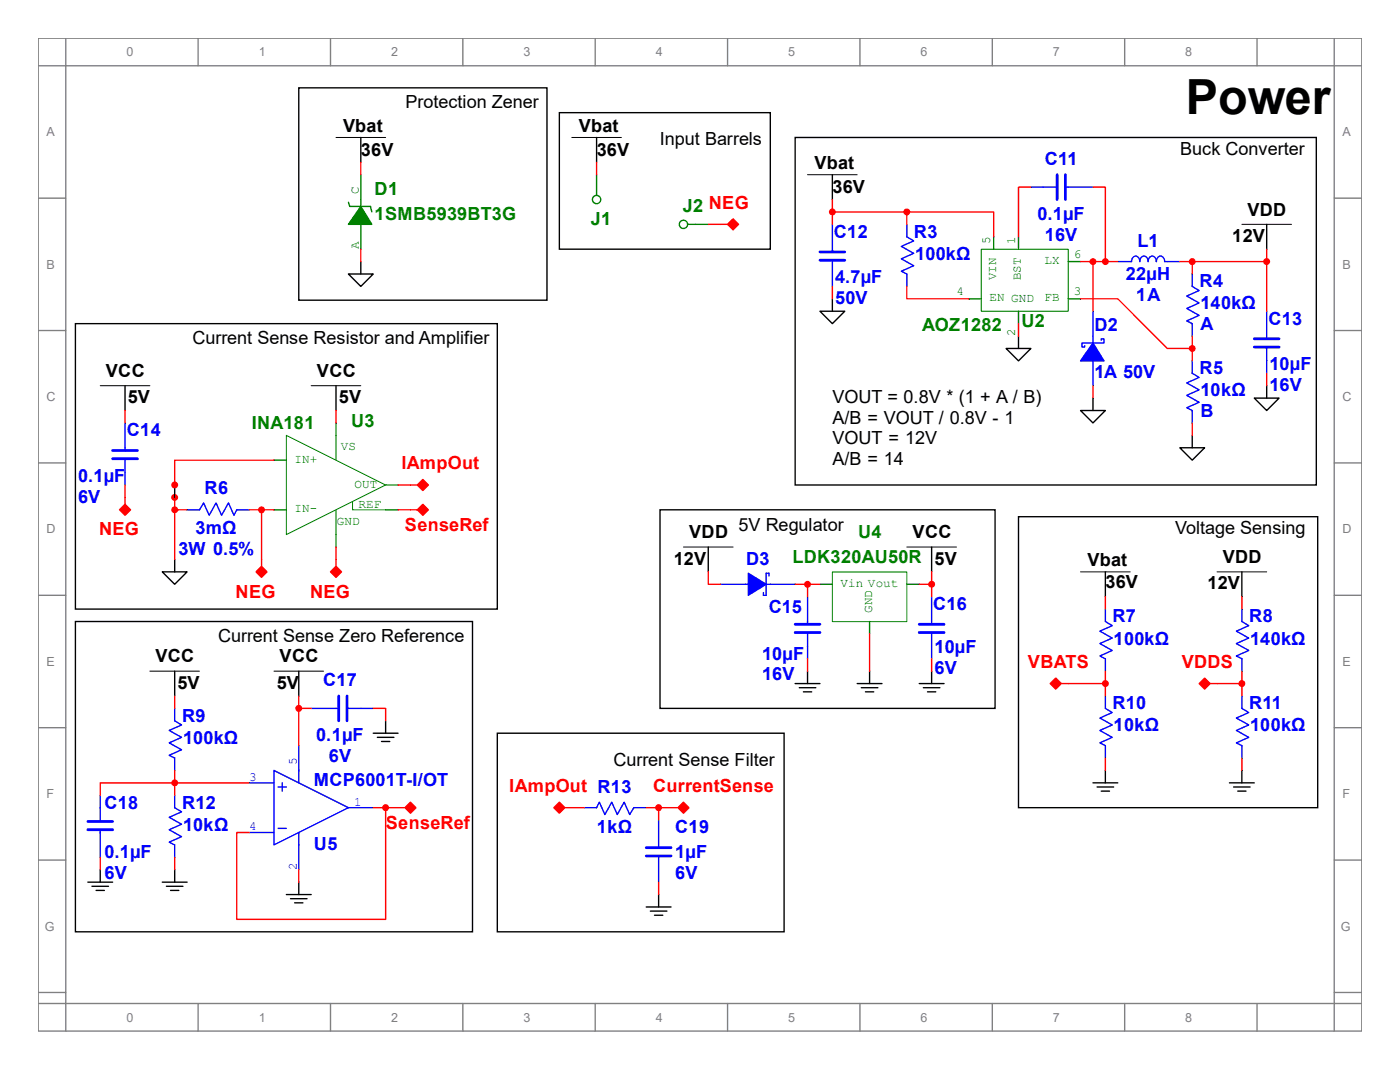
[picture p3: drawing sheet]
<svg xmlns="http://www.w3.org/2000/svg" width="279mm" height="216mm" viewBox="0 0 279 216" stroke-linecap="round" stroke-linejoin="round" font-family="sans-serif">
<g fill="none" stroke="#808080" stroke-width=".28">
<path d="M7.6 7.6h264.2v198.1h-264.2zM7.6 13.1h264.2M13.1 7.6v198.1M39.5 7.6v5.5M66 7.6v5.5M92.4 7.6v5.5M118.8 7.6v5.5M145.2 7.6v5.5M171.6 7.6v5.5M198 7.6v5.5M224.5 7.6v5.5M250.9 7.6v5.5"/>
<path d="M266.3 7.6v198.1M7.6 39.5h5.5M266.3 39.5h5.5M7.6 66h5.5M266.3 66h5.5M7.6 92.4h5.5M266.3 92.4h5.5M7.6 118.8h5.5M266.3 118.8h5.5M7.6 145.2h5.5M266.3 145.2h5.5M7.6 171.6h5.5"/>
<path d="M266.3 171.6h5.5M7.6 198h5.5M266.3 198h5.5M7.6 200.2h264.2M39.5 200.2v5.5M66 200.2v5.5M92.4 200.2v5.5M118.8 200.2v5.5M145.2 200.2v5.5M171.6 200.2v5.5M198 200.2v5.5M224.5 200.2v5.5"/>
<path d="M250.9 200.2v5.5"/>
</g>
<path d="M166.1 114.1h14.9v9.9h-14.9z" fill="none" stroke="#008000" stroke-width=".2"/>
<path d="M163.6 116.6h2.5" fill="none" stroke="#008000" stroke-width=".28"/>
<path d="M181 116.6h2.5" fill="none" stroke="#008000" stroke-width=".28"/>
<path d="M173.5 124v2.5" fill="none" stroke="#008000" stroke-width=".28"/>
<path d="M161.2 34.9h9.9" fill="none" stroke="#000" stroke-width=".2"/>
<path d="M166.1 34.9v4.9" fill="none" stroke="#000" stroke-width=".28"/>
<path d="M185.9 124v.6M185.9 126.2v2.8" fill="none" stroke="#00f" stroke-width=".28"/>
<path d="M183.5 124.6h4.9M183.5 126.2h4.9" fill="none" stroke="#00f" stroke-width=".55"/>
<path d="M185.9 129v2.4" fill="none" stroke="#00f" stroke-width=".28"/>
<path d="M166.1 49.7v.6M166.1 51.9v2.8M185.9 119.1v4.9" fill="none" stroke="#00f" stroke-width=".28"/>
<path d="M181 109.2h9.9" fill="none" stroke="#000" stroke-width=".2"/>
<path d="M185.9 109.2v4.9" fill="none" stroke="#000" stroke-width=".28"/>
<path d="M163.6 50.3h5M163.6 51.9h5" fill="none" stroke="#00f" stroke-width=".55"/>
<path d="M166.1 54.7v2.4" fill="none" stroke="#00f" stroke-width=".28"/>
<path d="M166.1 44.8v4.9M252.8 67.1v.5M252.8 69.3v2.7" fill="none" stroke="#00f" stroke-width=".28"/>
<path d="M250.3 67.6h5M250.3 69.3h5" fill="none" stroke="#00f" stroke-width=".55"/>
<path d="M252.8 72v2.5" fill="none" stroke="#00f" stroke-width=".28"/>
<path d="M252.8 62.1v5M220.6 124l1.4 .8-2.5 1.1 2.5 1.4-2.5 1.1 2.5 1.4-2.5 1.1 1.1 .5" fill="none" stroke="#00f" stroke-width=".28"/>
<path d="M247.8 44.8h9.9" fill="none" stroke="#000" stroke-width=".2"/>
<path d="M252.8 44.8v4.9" fill="none" stroke="#000" stroke-width=".28"/>
<path d="M220.6 131.4v2.5" fill="none" stroke="#00f" stroke-width=".28"/>
<path d="M220.6 121.5v2.5M220.6 141.4l1.4 .8-2.5 1.1 2.5 1.4-2.5 1.1 2.5 1.3-2.5 1.1 1.1 .6" fill="none" stroke="#00f" stroke-width=".28"/>
<path d="M220.6 148.8v2.5" fill="none" stroke="#00f" stroke-width=".28"/>
<path d="M220.6 138.9v2.5" fill="none" stroke="#00f" stroke-width=".28"/>
<path d="M220.6 114.1v5M218.1 156.2h5M218.9 157h3.3M219.8 157.9h1.6M220.6 153.7v2.5" fill="none" stroke="#000" stroke-width=".28"/>
<path d="M215.6 114.1h10" fill="none" stroke="#000" stroke-width=".2"/>
<path d="M210.7 135.3l1.1 1.1-1.1 1.1-1.1-1.1z" fill-rule="evenodd" fill="#f00" stroke="#f00" stroke-width=".28"/>
<path d="M210.7 135.6l.8 .8-.8 .8-.8-.8z" fill="none" stroke="#f00" stroke-width=".28"/>
<path d="M210.7 136.1l.3 .3-.3 .3-.3-.3z" fill="none" stroke="#f00" stroke-width=".2"/>
<path d="M183.5 116.6h2.4v2.5M220.6 119.1v2.4M211.8 136.4h8.8M220.6 133.9v5M220.6 151.3v2.4" fill="none" stroke="#f00" stroke-width=".28"/>
<g fill="#f00" stroke="#f00" stroke-width=".28">
<circle cx="220.6" cy="136.4" r=".55"/>
<circle cx="185.9" cy="116.6" r=".55"/>
</g>
<path d="M208.2 37.3h2.8M212.6 37.3h.6" fill="none" stroke="#00f" stroke-width=".28"/>
<path d="M211 34.9v4.9M212.6 34.9v4.9" fill="none" stroke="#00f" stroke-width=".55"/>
<path d="M205.7 37.3h2.5" fill="none" stroke="#00f" stroke-width=".28"/>
<path d="M213.2 37.3h4.9" fill="none" stroke="#00f" stroke-width=".28"/>
<path d="M195.8 49.7h17.4v12.4h-17.4z" fill="none" stroke="#008000" stroke-width=".2"/>
<path d="M203.3 47.2v2.5" fill="none" stroke="#008000" stroke-width=".28"/>
<path d="M203.3 62.1v2.5" fill="none" stroke="#008000" stroke-width=".28"/>
<path d="M213.2 59.6h2.4" fill="none" stroke="#008000" stroke-width=".28"/>
<path d="M193.4 59.6h2.4" fill="none" stroke="#008000" stroke-width=".28"/>
<path d="M198.3 47.2v2.5" fill="none" stroke="#008000" stroke-width=".28"/>
<path d="M213.2 52.2h2.4" fill="none" stroke="#008000" stroke-width=".28"/>
<path d="M181 47.2l1.4 .9-2.5 1.1 2.5 1.3-2.5 1.1 2.5 1.4-2.5 1.1 1.1 .6" fill="none" stroke="#00f" stroke-width=".28"/>
<path d="M181 54.7v2.4" fill="none" stroke="#00f" stroke-width=".28"/>
<path d="M181 44.8v2.4M225.6 52.2h.2a.86 .86 0 0 1 .9-1.1 .86 .86 0 0 1 .8 1.1 .86 .86 0 0 1 .8-1.1 .86 .86 0 0 1 .8 1.1 .86 .86 0 0 1 .9-1.1 .86 .86 0 0 1 .8 1.1 .86 .86 0 0 1 .8-1.1 .86 .86 0 0 1 .8 1.1h.6" fill="none" stroke="#00f" stroke-width=".28"/>
<g fill="#f00" stroke="#f00" stroke-width=".28">
<circle cx="166.1" cy="42.3" r=".55"/>
<circle cx="220.6" cy="52.2" r=".55"/>
</g>
<path d="M166.1 39.8v5M205.7 37.3h-2.4v9.9M218.1 37.3h2.5v14.9" fill="none" stroke="#f00" stroke-width=".28"/>
<path d="M223.1 52.2h2.5" fill="none" stroke="#00f" stroke-width=".28"/>
<path d="M233 52.2h2.5M237.9 57.2l1.4 .8-2.5 1.1 2.5 1.4-2.5 1.1 2.5 1.3-2.5 1.1 1.1 .6" fill="none" stroke="#00f" stroke-width=".28"/>
<path d="M220.6 52.2h2.5" fill="none" stroke="#f00" stroke-width=".28"/>
<path d="M237.9 64.6v2.5" fill="none" stroke="#00f" stroke-width=".28"/>
<path d="M237.9 54.7v2.4M237.9 74.5l1.4 .8-2.5 1.1 2.5 1.4-2.5 1.1 2.5 1.4-2.5 1.1 1.1 .5" fill="none" stroke="#00f" stroke-width=".28"/>
<path d="M237.9 81.9v2.5" fill="none" stroke="#00f" stroke-width=".28"/>
<path d="M237.9 72v2.5" fill="none" stroke="#00f" stroke-width=".28"/>
<g fill="#f00" stroke="#f00" stroke-width=".28">
<circle cx="237.9" cy="69.5" r=".55"/>
<circle cx="237.9" cy="52.2" r=".55"/>
<circle cx="181" cy="42.3" r=".55"/>
</g>
<path d="M166.1 42.3h14.9M181 42.3h17.3v4.9M181 57.1v2.5h12.4M181 42.3v2.5M215.6 59.6h7.5l9.9 9.9h4.9M235.5 52.2h2.4v2.5M237.9 67.1v4.9" fill="none" stroke="#f00" stroke-width=".28"/>
<path d="M67.1 27.4h9.9" fill="none" stroke="#000" stroke-width=".2"/>
<path d="M72 27.4v5" fill="none" stroke="#000" stroke-width=".28"/>
<path d="M72 39.8v5M69.5 40.4l.3 .8h4.1l.3 1.1" fill="none" stroke="#008000" stroke-width=".28"/>
<path d="M72 41.2l2.2 3.6h-4.7z" fill="#008000" stroke="#008000" stroke-width=".28"/>
<path d="M72 34.9v4.9" fill="none" stroke="#008000" stroke-width=".28"/>
<path d="M72 44.8v4.9" fill="none" stroke="#008000" stroke-width=".28"/>
<path d="M72 32.4v2.5M72 49.7v2.5M166.1 57.1v2.5M203.3 64.6v2.5M252.8 74.5v2.5M237.9 84.4v2.5M185.9 114.1v2.5M173.5 126.5v7.4M185.9 131.4v2.5" fill="none" stroke="#f00" stroke-width=".28"/>
<g fill="none" stroke="#000" stroke-width=".28">
<path d="M69.5 54.7h5l-2.5 2.4zM72 52.2v2.5M166.1 59.6v2.5M163.6 62.1h5l-2.5 2.5zM200.8 69.5h4.9l-2.4 2.5zM203.3 67.1v2.4M218.1 79.4v2.5M250.3 79.4h5l-2.5 2.5zM252.8 77v2.4M215.6 81.9h5l-2.5 2.5zM235.5 89.3h4.9l-2.5 2.5zM237.9 86.9v2.4"/>
<path d="M158.7 136.4h4.9M159.5 137.2h3.3M160.3 138h1.7M161.2 133.9v2.5M171.1 136.4h4.9M171.9 137.2h3.3M172.7 138h1.7M173.5 133.9v2.5M183.5 136.4h4.9M184.3 137.2h3.3M185.1 138h1.7M185.9 133.9v2.5"/>
</g>
<path d="M57.1 86.9l19.9 9.9-19.9 9.9zM67.1 86.9v4.9M67.1 101.7v5M70.4 100.1v1.6h6.6" fill="none" stroke="#008000" stroke-width=".2"/>
<path d="M77 96.8h2.4" fill="none" stroke="#008000" stroke-width=".28"/>
<path d="M67.1 106.7v2.5" fill="none" stroke="#008000" stroke-width=".28"/>
<path d="M54.7 91.8h2.4" fill="none" stroke="#008000" stroke-width=".28"/>
<path d="M54.7 101.7h2.4" fill="none" stroke="#008000" stroke-width=".28"/>
<path d="M77 101.7h2.4" fill="none" stroke="#008000" stroke-width=".28"/>
<path d="M67.1 84.4v2.5" fill="none" stroke="#008000" stroke-width=".28"/>
<path d="M67.1 77v4.9M32.4 114.1h4.9l-2.4 2.5zM34.9 111.6v2.5" fill="none" stroke="#000" stroke-width=".28"/>
<path d="M62.1 77h9.9" fill="none" stroke="#000" stroke-width=".2"/>
<path d="M25 89.3v.6M25 91.5v2.8" fill="none" stroke="#00f" stroke-width=".28"/>
<path d="M22.5 89.9h4.9M22.5 91.5h4.9" fill="none" stroke="#00f" stroke-width=".55"/>
<path d="M25 94.3v2.5" fill="none" stroke="#00f" stroke-width=".28"/>
<path d="M25 84.4v4.9" fill="none" stroke="#00f" stroke-width=".28"/>
<path d="M135.3 161.2l1.1-1.1 1.1 1.1-1.1 1.1z" fill-rule="evenodd" fill="#f00" stroke="#f00" stroke-width=".28"/>
<path d="M135.6 161.2l.8-.9 .8 .9-.8 .8z" fill="none" stroke="#f00" stroke-width=".28"/>
<path d="M136.1 161.2l.3-.3 .3 .3-.3 .2z" fill="none" stroke="#f00" stroke-width=".2"/>
<path d="M133.9 161.2h1.4" fill="none" stroke="#f00" stroke-width=".28"/>
<path d="M39.8 101.7l.8-1.3 1.1 2.4 1.4-2.4 1.1 2.4 1.4-2.4 1.1 2.4 .5-1.1" fill="none" stroke="#00f" stroke-width=".28"/>
<path d="M47.2 101.7h2.5" fill="none" stroke="#00f" stroke-width=".28"/>
<path d="M37.3 101.7h2.5M54.7 153.7l14.8 7.5-14.8 7.4zM55.5 157h1.6M56.3 156.2v1.7M59.6 153.7v2.5M55.5 165.3h1.6M59.6 166.1v2.5" fill="none" stroke="#00f" stroke-width=".28"/>
<circle cx="252.8" cy="52.2" r=".55" fill="#f00" stroke="#f00" stroke-width=".28"/>
<path d="M237.9 52.2h14.9v9.9" fill="none" stroke="#f00" stroke-width=".28"/>
<path d="M49.7 156.2h5" fill="none" stroke="#00f" stroke-width=".28"/>
<path d="M49.7 166.1h5" fill="none" stroke="#00f" stroke-width=".28"/>
<path d="M59.6 168.6v4.9" fill="none" stroke="#00f" stroke-width=".28"/>
<path d="M59.6 148.8v4.9" fill="none" stroke="#00f" stroke-width=".28"/>
<path d="M34.9 143.8l1.3 .9-2.4 1.1 2.4 1.3-2.4 1.1 2.4 1.4-2.4 1.1 1.1 .6M69.5 161.2h5" fill="none" stroke="#00f" stroke-width=".28"/>
<path d="M34.9 151.3v2.4" fill="none" stroke="#00f" stroke-width=".28"/>
<path d="M34.9 141.4v2.4M34.9 161.2l1.3 .8-2.4 1.1 2.4 1.4-2.4 1.1 2.4 1.3-2.4 1.1 1.1 .6" fill="none" stroke="#00f" stroke-width=".28"/>
<path d="M34.9 168.6v2.5" fill="none" stroke="#00f" stroke-width=".28"/>
<path d="M34.9 158.7v2.5M67.1 141.4h.5M69.3 141.4h2.7" fill="none" stroke="#00f" stroke-width=".28"/>
<path d="M59.6 133.9v5M32.4 176h4.9M33.2 176.8h3.3M34 177.7h1.7M34.9 173.5v2.5M57.1 178.5h5M58 179.3h3.3M59.6 176v2.5M58.8 180.1h1.7" fill="none" stroke="#000" stroke-width=".28"/>
<path d="M34.9 171.1v2.4M59.6 173.5v2.5" fill="none" stroke="#f00" stroke-width=".28"/>
<path d="M54.7 133.9h9.9" fill="none" stroke="#000" stroke-width=".2"/>
<path d="M67.6 138.9v4.9M69.3 138.9v4.9" fill="none" stroke="#00f" stroke-width=".55"/>
<path d="M72 141.4h2.5" fill="none" stroke="#00f" stroke-width=".28"/>
<path d="M62.1 141.4h5" fill="none" stroke="#00f" stroke-width=".28"/>
<g fill="#f00" stroke="#f00" stroke-width=".28">
<path d="M84.4 100.6l1.1 1.1-1.1 1.1-1.1-1.1z" fill-rule="evenodd"/>
<circle cx="59.6" cy="141.4" r=".55"/>
</g>
<path d="M84.4 100.9l.8 .8-.8 .9-.8-.9zM59.6 138.9v9.9M59.6 141.4h2.5M74.5 141.4h2.5v2.4" fill="none" stroke="#f00" stroke-width=".28"/>
<path d="M74.5 146.3h4.9M75.3 147.1h3.3M76.1 148h1.7M77 143.8v2.5" fill="none" stroke="#000" stroke-width=".28"/>
<path d="M84.4 101.5l.3 .2-.3 .3-.3-.3z" fill="none" stroke="#f00" stroke-width=".2"/>
<path d="M81.9 101.7h1.4" fill="none" stroke="#f00" stroke-width=".28"/>
<path d="M20 161.2v2.7M20 165.6v.5" fill="none" stroke="#00f" stroke-width=".28"/>
<path d="M17.5 165.6h5M17.5 163.9h5" fill="none" stroke="#00f" stroke-width=".55"/>
<path d="M20 158.7v2.5" fill="none" stroke="#00f" stroke-width=".28"/>
<path d="M20 166.1v5" fill="none" stroke="#00f" stroke-width=".28"/>
<path d="M34.9 133.9v5M17.5 176h5M18.4 176.8h3.3M19.2 177.7h1.6M20 173.5v2.5" fill="none" stroke="#000" stroke-width=".28"/>
<path d="M34.9 138.9v2.5M20 171.1v2.4M81.1 161.2l.8-.9 .8 .9-.8 .8z" fill="none" stroke="#f00" stroke-width=".28"/>
<path d="M29.9 133.9h9.9" fill="none" stroke="#000" stroke-width=".2"/>
<path d="M80.8 161.2l1.1-1.1 1.1 1.1-1.1 1.1z" fill-rule="evenodd" fill="#f00" stroke="#f00" stroke-width=".28"/>
<path d="M81.6 161.2l.3-.3 .3 .3-.3 .2z" fill="none" stroke="#f00" stroke-width=".2"/>
<path d="M34.9 153.7v5M49.7 156.2h-29.7v2.5M74.5 161.2h6.3M77 161.2v22.3h-29.8v-17.4h2.5" fill="none" stroke="#f00" stroke-width=".28"/>
<g fill="#f00" stroke="#f00" stroke-width=".28">
<circle cx="34.9" cy="156.2" r=".55"/>
<circle cx="77" cy="161.2" r=".55"/>
</g>
<path d="M119.1 161.2l.5-1.1 1.1 2.4 1.4-2.4 1.1 2.4 1.4-2.4 1.1 2.4 .8-1.3" fill="none" stroke="#00f" stroke-width=".28"/>
<path d="M116.6 161.2h2.5" fill="none" stroke="#00f" stroke-width=".28"/>
<path d="M126.5 161.2h2.5M131.4 168.6v.5M131.4 170.8v2.7" fill="none" stroke="#00f" stroke-width=".28"/>
<circle cx="131.4" cy="161.2" r=".55" fill="#f00" stroke="#f00" stroke-width=".28"/>
<path d="M129 161.2h4.9" fill="none" stroke="#f00" stroke-width=".28"/>
<path d="M129 169.1h4.9M129 170.8h4.9" fill="none" stroke="#00f" stroke-width=".55"/>
<path d="M131.4 173.5v2.5" fill="none" stroke="#00f" stroke-width=".28"/>
<path d="M247.8 124l1.4 .8-2.5 1.1 2.5 1.4-2.5 1.1 2.5 1.4-2.5 1.1 1.1 .5M131.4 163.6v5" fill="none" stroke="#00f" stroke-width=".28"/>
<path d="M131.4 161.2v2.4M131.4 176v2.5" fill="none" stroke="#f00" stroke-width=".28"/>
<path d="M131.4 178.5v2.5M129 181h4.9M129.8 181.8h3.3M130.6 182.6h1.7" fill="none" stroke="#000" stroke-width=".28"/>
<path d="M247.8 131.4v2.5" fill="none" stroke="#00f" stroke-width=".28"/>
<path d="M247.8 121.5v2.5M247.8 141.4l1.4 .8-2.5 1.1 2.5 1.4-2.5 1.1 2.5 1.3-2.5 1.1 1.1 .6" fill="none" stroke="#00f" stroke-width=".28"/>
<path d="M247.8 148.8v2.5" fill="none" stroke="#00f" stroke-width=".28"/>
<path d="M247.8 138.9v2.5" fill="none" stroke="#00f" stroke-width=".28"/>
<path d="M245.4 156.2h4.9M246.2 157h3.3M247 157.9h1.7M247.8 153.7v2.5" fill="none" stroke="#000" stroke-width=".28"/>
<path d="M240.4 135.3l1.1 1.1-1.1 1.1-1.1-1.1z" fill-rule="evenodd" fill="#f00" stroke="#f00" stroke-width=".28"/>
<path d="M240.4 135.6l.8 .8-.8 .8-.8-.8z" fill="none" stroke="#f00" stroke-width=".28"/>
<path d="M240.4 136.1l.3 .3-.3 .3-.3-.3z" fill="none" stroke="#f00" stroke-width=".2"/>
<path d="M25 81.9v2.5M67.1 81.9v2.5M79.4 101.7h2.5M241.5 136.4h6.3M247.8 133.9v5M247.8 151.3v2.4" fill="none" stroke="#f00" stroke-width=".28"/>
<circle cx="247.8" cy="136.4" r=".55" fill="#f00" stroke="#f00" stroke-width=".28"/>
<path d="M20 77h9.9" fill="none" stroke="#000" stroke-width=".2"/>
<path d="M25 77v4.9" fill="none" stroke="#000" stroke-width=".28"/>
<path d="M161.2 124v.6M161.2 126.2v2.8" fill="none" stroke="#00f" stroke-width=".28"/>
<path d="M158.7 124.6h4.9M158.7 126.2h4.9" fill="none" stroke="#00f" stroke-width=".55"/>
<path d="M161.2 129v2.4" fill="none" stroke="#00f" stroke-width=".28"/>
<path d="M161.2 119.1v4.9" fill="none" stroke="#00f" stroke-width=".28"/>
<path d="M161.2 131.4v2.5" fill="none" stroke="#f00" stroke-width=".28"/>
<g fill="none" stroke="#008000" stroke-width=".28">
<path d="M137.2 44.8h1.7"/>
<circle cx="136.4" cy="44.8" r=".83"/>
</g>
<g fill="none" stroke="#008000" stroke-width=".28">
<path d="M119.1 37.3v1.7M138.9 44.8h2.5"/>
<circle cx="119.1" cy="39.8" r=".83"/>
</g>
<path d="M119.1 34.9v2.4" fill="none" stroke="#008000" stroke-width=".28"/>
<path d="M114.1 27.4h9.9M136.4 109.2h9.9M242.9 114.1h9.9" fill="none" stroke="#000" stroke-width=".2"/>
<path d="M119.1 27.4v5M158.7 27.4h104v69.4h-104zM131.7 101.7h66.9v39.7h-66.9zM141.4 109.2v4.9M203.3 103.1h59.7v58.1h-59.7zM247.8 114.1v5" fill="none" stroke="#000" stroke-width=".28"/>
<path d="M119.1 32.4v2.5M252.8 49.7v2.5M51.4 114.1l.8-.8 .8 .8-.8 .8zM247.8 119.1v2.4" fill="none" stroke="#f00" stroke-width=".28"/>
<path d="M51.1 114.1l1.1-1.1 1.1 1.1-1.1 1.1z" fill-rule="evenodd" fill="#f00" stroke="#f00" stroke-width=".28"/>
<path d="M52.2 113.8l.3 .3-.3 .3-.3-.3z" fill="none" stroke="#f00" stroke-width=".2"/>
<path d="M145.5 44.8l.8-.9 .8 .9-.8 .8zM52.2 111.6v1.4" fill="none" stroke="#f00" stroke-width=".28"/>
<path d="M145.2 44.8l1.1-1.1 1.1 1.1-1.1 1.1z" fill-rule="evenodd" fill="#f00" stroke="#f00" stroke-width=".28"/>
<path d="M146 44.8l.3-.3 .3 .3-.3 .2z" fill="none" stroke="#f00" stroke-width=".2"/>
<path d="M141.4 44.8h3.8M25 100.9l.8 .8-.8 .9-.9-.9z" fill="none" stroke="#f00" stroke-width=".28"/>
<path d="M25 100.6l1.1 1.1-1.1 1.1-1.1-1.1z" fill-rule="evenodd" fill="#f00" stroke="#f00" stroke-width=".28"/>
<path d="M25 101.5l.2 .2-.2 .3-.3-.3z" fill="none" stroke="#f00" stroke-width=".2"/>
<path d="M25 99.3v1.3M66.2 114.1l.9-.8 .8 .8-.8 .8z" fill="none" stroke="#f00" stroke-width=".28"/>
<path d="M66 114.1l1.1-1.1 1.1 1.1-1.1 1.1z" fill-rule="evenodd" fill="#f00" stroke="#f00" stroke-width=".28"/>
<path d="M66.8 114.1l.3-.3 .2 .3-.2 .3z" fill="none" stroke="#f00" stroke-width=".2"/>
<path d="M25 96.8v2.5M83.6 96.8l.8-.9 .8 .9-.8 .8zM67.1 109.2v3.8" fill="none" stroke="#f00" stroke-width=".28"/>
<path d="M84.4 95.7l1.1 1.1-1.1 1.1-1.1-1.1z" fill-rule="evenodd" fill="#f00" stroke="#f00" stroke-width=".28"/>
<path d="M84.4 96.5l.3 .3-.3 .2-.3-.2z" fill="none" stroke="#f00" stroke-width=".2"/>
<path d="M81.9 96.8h1.4M110.8 161.2l.8-.9 .9 .9-.9 .8z" fill="none" stroke="#f00" stroke-width=".28"/>
<path d="M110.5 161.2l1.1-1.1 1.1 1.1-1.1 1.1z" fill-rule="evenodd" fill="#f00" stroke="#f00" stroke-width=".28"/>
<path d="M111.4 161.2l.2-.3 .3 .3-.3 .2z" fill="none" stroke="#f00" stroke-width=".2"/>
<path d="M79.4 96.8h2.5M112.7 161.2h3.9" fill="none" stroke="#f00" stroke-width=".28"/>
<path d="M59.6 17.5h49.6v42.4h-49.6zM111.6 22.5h42.1v27.2h-42.1zM15 64.6h84.3v56.9h-84.3zM15 124h79.3v61.9h-79.3zM99.3 146.3h57.2v39.6h-57.2z" fill="none" stroke="#000" stroke-width=".28"/>
<path d="M149.3 114.4l3.6 2.2-3.6 2.2z" fill="#00f" stroke="#00f" stroke-width=".28"/>
<path d="M148.8 116.6h4.9M153.5 114.9v-.5h-.6v4.4h-.5v-.6" fill="none" stroke="#00f" stroke-width=".28"/>
<path d="M143.8 116.6h5" fill="none" stroke="#00f" stroke-width=".28"/>
<path d="M218.1 67.1v4.9M219.8 67.9v-.3h.5v.8h-4.4v.9h.6v-.3M153.7 116.6h5" fill="none" stroke="#00f" stroke-width=".28"/>
<path d="M141.4 114.1v2.5h2.4M158.7 116.6h4.9M161.2 116.6v2.5" fill="none" stroke="#f00" stroke-width=".28"/>
<circle cx="161.2" cy="116.6" r=".55" fill="#f00" stroke="#f00" stroke-width=".28"/>
<path d="M218.1 68.4l2.2 3.6h-4.7z" fill="#00f" stroke="#00f" stroke-width=".28"/>
<path d="M218.1 62.1v5" fill="none" stroke="#00f" stroke-width=".28"/>
<path d="M218.1 72v5" fill="none" stroke="#00f" stroke-width=".28"/>
<path d="M215.6 52.2h5M218.1 52.2v9.9M218.1 77v2.4M34.9 99.3v12.3M54.7 91.8h-19.8v5M34.9 101.7h2.4M49.7 101.7h5M52.2 101.7v9.9" fill="none" stroke="#f00" stroke-width=".28"/>
<g fill="#f00" stroke="#f00" stroke-width=".28">
<circle cx="218.1" cy="52.2" r=".55"/>
<circle cx="52.2" cy="101.7" r=".55"/>
<circle cx="34.9" cy="101.7" r=".55"/>
<circle cx="34.9" cy="99.3" r=".55"/>
<circle cx="34.9" cy="96.8" r=".55"/>
</g>
<path d="M34.9 96.8v2.5" fill="none" stroke="#000" stroke-width=".28"/>
<text font-size="9.7" x="236.6" y="22.6">Power</text>
<g font-size="3.6">
<text x="80.9" y="21.5">Protection Zener</text>
<text x="68.5" y="26.2">Vbat</text>
<text x="115.5" y="26.2">Vbat</text>
<text x="131.7" y="29">Input Barrels</text>
<text x="72" y="31.2">36V</text>
<text x="119.1" y="31.2">36V</text>
<text x="162.6" y="33.7">Vbat</text>
<text x="235.5" y="30.9">Buck Converter</text>
<text x="166.1" y="38.6">36V</text>
<text x="249" y="43">VDD</text>
<text x="245.9" y="48.3">12V</text>
<text x="38.4" y="68.6">Current Sense Resistor and Amplifier</text>
<text x="21.1" y="75.2">VCC</text>
<text x="63.2" y="75.2">VCC</text>
<text x="25.5" y="80.4">5V</text>
<text x="67.6" y="80.4">5V</text>
<text x="166.1" y="80.4">VOUT = 0.8V * (1 + A / B)</text>
<text x="166.1" y="84.6">A/B = VOUT / 0.8V - 1</text>
<text x="166.1" y="88.7">VOUT = 12V</text>
<text x="166.1" y="92.8">A/B = 14</text>
<text x="137.5" y="107.4">VDD</text>
<text x="147.4" y="106">5V Regulator</text>
<text x="182.1" y="107.4">VCC</text>
<text x="234.5" y="106.6">Voltage Sensing</text>
<text x="134.5" y="112.6">12V</text>
<text x="186.5" y="112.6">5V</text>
<text x="217" y="112.9">Vbat</text>
<text x="244" y="112.4">VDD</text>
<text x="220.6" y="117.3">36V</text>
<text x="241" y="117.6">12V</text>
<text x="43.5" y="128.1">Current Sense Zero Reference</text>
<text x="31" y="132.2">VCC</text>
<text x="35.4" y="137.4">5V</text>
<text x="55.2" y="137.4">5V</text>
<text x="55.8" y="132.2">VCC</text>
<text x="122.4" y="152.8">Current Sense Filter</text>
</g>
<g font-size="3.6" fill="#00f">
<text x="208.5" y="32.9">C11</text>
<text x="166.4" y="47.4">C12</text>
<text x="182.4" y="47.4">R3</text>
<text x="207.1" y="43.9">0.1µF</text>
<text x="182.6" y="51.8">100kΩ</text>
<text x="208.5" y="48">16V</text>
<text x="227" y="49.4">L1</text>
<text x="166.7" y="56.5">4.7µF</text>
<text x="224.7" y="56">22µH</text>
<text x="239.4" y="57.3">R4</text>
<text x="166.7" y="60.7">50V</text>
<text x="226.8" y="60.1">1A</text>
<text x="239.6" y="61.7">140kΩ</text>
<text x="239.6" y="65.9">A</text>
<text x="253.2" y="64.8">C13</text>
<text x="218.4" y="66.1">D2</text>
<text x="218.4" y="75.5">1A 50V</text>
<text x="239.4" y="74.7">R5</text>
<text x="253.4" y="73.8">10µF</text>
<text x="253.4" y="78">16V</text>
<text x="239.6" y="79.1">10kΩ</text>
<text x="239.6" y="83.2">B</text>
<text x="25.3" y="87">C14</text>
<text x="15.6" y="96.1">0.1µF</text>
<text x="15.6" y="100.3">6V</text>
<text x="40.8" y="98.6">R6</text>
<text x="39" y="106.6">3mΩ</text>
<text x="35.6" y="110.7">3W 0.5%</text>
<text x="148.9" y="112.6">D3</text>
<text x="153.5" y="122.3">C15</text>
<text x="186.2" y="121.7">C16</text>
<text x="222" y="124.2">R7</text>
<text x="249.3" y="124.2">R8</text>
<text x="152.1" y="131.6">10µF</text>
<text x="186.5" y="130.3">10µF</text>
<text x="222.2" y="128.6">100kΩ</text>
<text x="249.5" y="128.6">140kΩ</text>
<text x="64.5" y="136.9">C17</text>
<text x="152.1" y="135.8">16V</text>
<text x="186.5" y="134.4">6V</text>
<text x="222" y="141.5">R10</text>
<text x="249.3" y="141.5">R11</text>
<text x="36.3" y="144">R9</text>
<text x="36.5" y="148.4">100kΩ</text>
<text x="63.1" y="147.9">0.1µF</text>
<text x="222.2" y="145.9">10kΩ</text>
<text x="249.5" y="145.9">100kΩ</text>
<text x="65.6" y="152">6V</text>
<text x="20.8" y="161.3">C18</text>
<text x="36.3" y="161.3">R12</text>
<text x="62.7" y="156.9">MCP6001T-I/OT</text>
<text x="36.5" y="165.7">10kΩ</text>
<text x="119.1" y="166.3">1kΩ</text>
<text x="134.7" y="166.3">C19</text>
<text x="20.8" y="171.2">0.1µF</text>
<text x="62.7" y="169.6">U5</text>
<text x="134.7" y="171.2">1µF</text>
<text x="20.8" y="175.4">6V</text>
<text x="134.7" y="175.4">6V</text>
</g>
<g font-size="3.6" fill="#008000">
<text x="74.8" y="38.9">D1</text>
<text x="74.8" y="43.9">1SMB5939BT3G</text>
<text x="117.9" y="45">J1</text>
<text x="136.3" y="42.2">J2 NEG</text>
<text x="203.8" y="65.3">U2</text>
<text x="184" y="66.1">AOZ1282</text>
<text x="50.3" y="85.7">INA181</text>
<text x="70.1" y="85.1">U3</text>
<text x="171.2" y="107.4">U4</text>
<text x="158.2" y="112.4">LDK320AU50R</text>
</g>
<g font-size="3.6" fill="#f00">
<text x="80.1" y="93.6">IAmpOut</text>
<text x="19.8" y="106.8">NEG</text>
<text x="80.8" y="106">SenseRef</text>
<text x="47" y="119.3">NEG</text>
<text x="61.9" y="119.3">NEG</text>
<text x="205.1" y="133.3">VBATS</text>
<text x="235.8" y="133.3">VDDS</text>
<text x="101.6" y="158">IAmpOut R13</text>
<text x="130.3" y="158">CurrentSense</text>
<text x="77" y="165.5">SenseRef</text>
</g>
<g font-size="2.5" fill="#808080">
<text x="25.2" y="11.2">0</text>
<text x="51.6" y="11.2">1</text>
<text x="78.1" y="11.2">2</text>
<text x="104.5" y="11.2">3</text>
<text x="130.9" y="11.2">4</text>
<text x="157.3" y="11.2">5</text>
<text x="183.7" y="11.2">6</text>
<text x="210.1" y="11.2">7</text>
<text x="236.6" y="11.2">8</text>
<text x="9.3" y="27.2">A</text>
<text x="267.9" y="27.2">A</text>
<text x="9.3" y="53.6">B</text>
<text x="267.9" y="53.6">B</text>
<text x="9.3" y="80">C</text>
<text x="267.9" y="80">C</text>
<text x="9.3" y="106.4">D</text>
<text x="267.9" y="106.4">D</text>
<text x="9.3" y="132.8">E</text>
<text x="267.9" y="132.8">E</text>
<text x="9.3" y="159.3">F</text>
<text x="267.9" y="159.3">F</text>
<text x="8.9" y="185.7">G</text>
<text x="267.6" y="185.7">G</text>
<text x="25.2" y="203.8">0</text>
<text x="51.6" y="203.8">1</text>
<text x="78.1" y="203.8">2</text>
<text x="104.5" y="203.8">3</text>
<text x="130.9" y="203.8">4</text>
<text x="157.3" y="203.8">5</text>
<text x="183.7" y="203.8">6</text>
<text x="210.1" y="203.8">7</text>
<text x="236.6" y="203.8">8</text>
</g>
<g font-size="2.5" fill="#008000">
<text x="71.6" y="38.7" transform="rotate(-90 71.6 38.7)">C</text>
<text x="71.6" y="49.7" transform="rotate(-90 71.6 49.7)">A</text>
<text x="197.6" y="48.6" transform="rotate(-90 197.6 48.6)">5</text>
<text x="202.6" y="48.6" transform="rotate(-90 202.6 48.6)">1</text>
<text x="208.4" y="52.7">LX</text>
<text x="214.3" y="51.5">6</text>
<text x="190.9" y="58.9">4</text>
<text x="198.8" y="56" transform="rotate(-90 198.8 56)">VIN</text>
<text x="203.8" y="56" transform="rotate(-90 203.8 56)">BST</text>
<text x="214.3" y="58.9">3</text>
<text x="197.5" y="60.2">EN GND</text>
<text x="208.4" y="60.2">FB</text>
<text x="202.6" y="67.1" transform="rotate(-90 202.6 67.1)">2</text>
<text x="68" y="89.7">VS</text>
<text x="58.8" y="92.3">IN+</text>
<text x="70.7" y="97.3">OUT</text>
<text x="71.5" y="101.4">REF</text>
<text x="58.8" y="102.2">IN-</text>
<text x="67.2" y="104.8">GND</text>
<text x="167.8" y="117.1">Vin Vout</text>
<text x="174" y="122.3" transform="rotate(-90 174 122.3)">GND</text>
</g>
<g font-size="2.5" fill="#00f">
<text x="49.7" y="155.8">3</text>
<text x="59.2" y="152.6" transform="rotate(-90 59.2 152.6)">5</text>
<text x="70.7" y="160.7">1</text>
<text x="49.7" y="165.7">4</text>
<text x="59.2" y="173.5" transform="rotate(-90 59.2 173.5)">2</text>
</g>
</svg>
